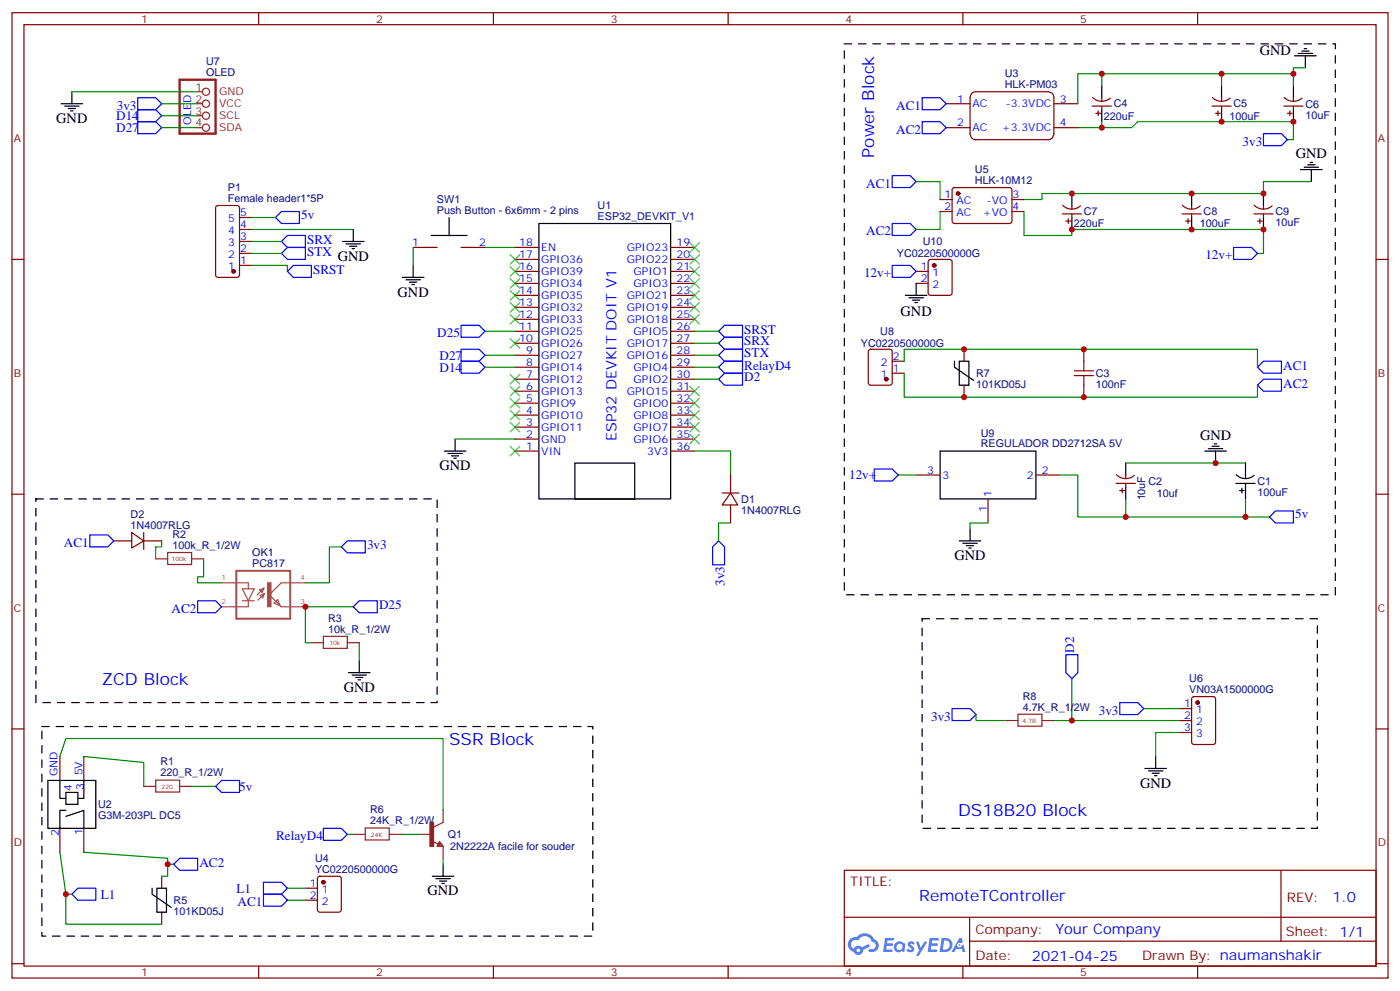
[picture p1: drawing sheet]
<svg xmlns="http://www.w3.org/2000/svg" width="412mm" height="292mm" viewBox="0 0 412 292" stroke-linecap="round" stroke-linejoin="round" font-family="sans-serif">
<g fill="none" stroke="#870000" stroke-width=".35">
<path d="M3.5 3.7h405.4v284.4h-405.4zM7.1 7.3h398.2v277.3h-398.2zM76.2 3.7v3.6M145.3 3.7v3.6M214.5 3.7v3.6M283.6 3.7v3.6M352.8 3.7v3.6M3.5 76.4h3.6M405.3 76.4h3.6M3.5 145.6h3.6M405.3 145.6h3.6M3.5 214.7h3.6"/>
<path d="M405.3 214.7h3.6M248.7 256.3h156.6v28.3h-156.6zM377.3 256.4v20.8M248.7 270.2h156.5M285.6 277.2h119.6M285.6 270.2v14.1M3.5 283.8h3.6M76.2 284.6v3.5M145.3 284.6v3.5M214.5 284.6v3.5M283.6 284.6v3.5M352.8 284.6v3.5"/>
<path d="M405.3 283.8h3.6"/>
</g>
<g fill="#5487ff">
<path d="M267.7 277.5a1.22 1.22 0 0 1 1.7 .3l-.4 .5a.47 .47 0 0 0-.3-.4 .47 .47 0 0 0-.5 .2l.1 .3a1.14 1.14 0 0 1 .8 1.7 1.14 1.14 0 0 1-1.9 0l-.2-.2 .5-.5 .7 .4a.29 .29 0 0 0 .3-.3 .29 .29 0 0 0-.2-.3 1.04 1.04 0 0 1-.6-1.7z"/>
<path d="M260.7 276.3h2.4l.3 .1-.2 .5-1.8 .1-.1 .9h1.5l.3 .3-.3 .4h-1.6l-.2 1.1h1.7l.2 .3-.2 .4h-2.6z"/>
<path d="M273.8 276.3h2.4l.3 .1-.1 .5-1.8 .1-.2 .9h1.6l.3 .3-.4 .4h-1.6l-.1 1.1h1.7l.2 .3-.2 .4h-2.6z"/>
<path d="M282.6 276.3h.7l.3 1.2-.6 .3a.69 .69 0 0 0-1 .3 .69 .69 0 0 0 .4 1 .69 .69 0 0 0 .9-.6l.5-.3 .6 2.2h-.8l-.2-.9h-1.8l-.5 .9h-.8z"/>
<path d="M269.8 277.3h.8l.6 1.9 1.1-1.9h.9l-2.6 4.2h-.8l.9-1.5z"/>
<path d="M277.4 276.3l-.6 4.1h1.3a2.11 2.11 0 0 0 2.5-2.1 2.11 2.11 0 0 0-2.5-2zM278.1 277a1.39 1.39 0 0 1 1.7 1.4 1.39 1.39 0 0 1-1.8 1.3h-.3z"/>
<path d="M263.7 277.9a1.54 1.54 0 0 0-.1 2.1 1.54 1.54 0 0 0 2.2 .2l.6 .2 .3-2.3-.2-.2-.4-.1a1.49 1.49 0 0 0-2.4 .1zM264 278.9a.94 .94 0 0 1 1.8 0 .94 .94 0 0 1-1.8 0z"/>
<path d="M250.4 276.6a2.18 2.18 0 0 0 1.1 3.8 1.44 1.44 0 0 0 1.6 .9 1.44 1.44 0 0 0 1.2-1.5l2-1-.5-.7-1.9 .9a1.47 1.47 0 0 0-2.4 .5 1.39 1.39 0 0 1-.7-2 1.39 1.39 0 0 1 2-.5 2.12 2.12 0 0 1 2.2-1.3 2.12 2.12 0 0 1 1.9 1.7 1.14 1.14 0 0 1 1.1 1.4 1.14 1.14 0 0 1-1.7 .8 .43 .43 0 0 0-.5 .3 .43 .43 0 0 0 .4 .5 1.98 1.98 0 0 0 2.5-1.2 1.98 1.98 0 0 0-1.2-2.5 3.1 3.1 0 0 0-5.3-.7l-.9 .1zM252.3 279.9a.55 .55 0 0 1 1.1 0 .55 .55 0 0 1-1.1 0z"/>
<circle cx="282.6" cy="278.4" r=".26"/>
</g>
<g fill="none" stroke="#000" stroke-width=".35">
<path d="M381.4 16.4h6.3M382.4 15.7h4.2M383.5 15h2.1M384.2 14.3h.7M384.5 16.4v3.6M18 30.6h6.3M19 31.3h4.3M20.1 32h2.1M20.8 32.7h.7M21.2 27v3.6M324.6 25.3v3.5M324.6 32.3v3.5"/>
<path d="M359.8 25.3v3.5M359.8 32.3v3.5M381 25.3v3.5M381 32.3v3.5M315.7 57v3.5M351 57v3.5M372.2 57v3.5M383.1 50h6.4M384.2 49.2h4.2M385.2 48.5h2.1M385.9 47.8h.7M386.3 50v3.5"/>
<path d="M100.9 71.1h6.3M102 71.8h4.2M103 72.5h2.1M103.7 73.2h.7M104.1 67.6v3.5M121.7 78.2v3.5M127 69.4h10.6M132.3 64.1v5.3M158.7 65.8h38.9v81.2h-38.9zM315.7 64.1v3.5M351 64.1v3.5M372.2 64.1v3.5"/>
<path d="M118.5 81.7h6.4M119.6 82.4h4.2M120.6 83.1h2.2M121.4 83.8h.7M266.7 87h6.3M267.8 87.7h4.2M268.8 88.4h2.1M269.5 89.1h.7M269.9 83.5v3.5M281.2 106.4v1.8l5.6 3.8M282.6 106.4h2.8v7.1h-2.8zM130.9 132.9h6.3"/>
<path d="M131.9 133.6h4.3M133 134.3h2.1M133.7 135h.7M134.1 129.3v3.6M169.3 136.4h17.7v10.6h-17.7zM276.9 132.9h28.3v14.1h-28.3zM331.6 136.4v3.5M354.9 132.9h6.3M356 132.2h4.2M357 131.4h2.1M357.7 130.7h.7M358.1 132.9v3.5"/>
<path d="M364.2 139.8a3.8 3.8 0 0 0 5.2 .2M366.9 136.4v4.6M282.6 159.3h6.3M285.8 155.8v3.5M331.6 143.4v3.6M364.1 142.4h5.6M365.1 144.5h1.4M365.8 143.8v1.4M366.9 142.4v4.6M283.6 160h4.3M284.7 160.7h2.1M285.4 161.4h.7"/>
<path d="M102.7 198.1h6.3M103.7 198.8h4.2M104.8 199.5h2.1M105.8 194.6v3.5M105.5 200.2h.7M14.1 229.9h14.1v14.1h-14.1zM17.6 229.9v5.3h1.8M19.4 233.4h3.5v3.5h-3.5zM19.4 238.7h-1.8v5.3M24.7 229.9v5.3h-1.8M337.3 226.3h6.3M338.3 227h4.2"/>
<path d="M339.4 227.8h2.1M340.1 228.5h.7M340.4 222.8v3.5M19.4 240.5l5.3-1.8v5.3M127.4 258.1h6.3M128.4 258.8h4.2M129.5 259.5h2.1M130.5 254.6v3.5M44.8 261.6v1.8l5.6 3.9M46.2 261.6h2.8v7.1h-2.8zM130.2 260.2h.7"/>
</g>
<g fill="none" stroke="#870000" stroke-width=".35">
<path d="M278.7 30.6h7.1M278.7 37.6h7.1M286.3 27.5l1.2-.5h21.3a1.71 1.71 0 0 1 1.6 1.8v10.7a1.71 1.71 0 0 1-1.7 1.6h-21.2a1.73 1.73 0 0 1-1.7-1.7v-10.6zM310.4 30.6h7.1M310.4 37.6h7.1M321.7 31.3h5.7M321.8 28.7a3.8 3.8 0 0 0 5.3 .2M322.8 33.4h1.4M323.5 32.7v1.4M324.6 28.8v1M324.6 31.3v1M357 31.3h5.7"/>
<path d="M357.1 28.7a3.8 3.8 0 0 0 5.3 .2M358.1 33.4h1.4M358.8 32.7v1.4M359.8 28.8v1M359.8 31.3v1M378.2 31.3h5.6M378.3 28.7a3.8 3.8 0 0 0 5.2 .2M379.2 33.4h1.4M379.9 32.7v1.4M381 28.8v1M381 31.3v1M276.9 58.8h3.6"/>
<path d="M280.7 55.5l.5-.3 16.5 .1 .4 .7-.1 9.4-.6 .4h-16.5l-.4-.7v-9.1zM298.1 58.8h3.5M63.7 60.7l.5-.2h5.6l.7 .5 .1 20-.5 .6-5.9 .1-.6-.5-.1-20zM70.6 78.2h3.5M70.6 74.6h3.5M70.6 71.1h3.5M70.6 67.6h3.5M70.6 64.1h3.5M121.7 72.9h7.1M135.8 72.9h7.1M151.7 79.9h7M151.7 76.4h7"/>
<path d="M151.7 72.9h7M197.6 79.9h7M197.6 76.4h7M197.6 72.9h7M269.9 79.9h3.5M273.6 76.6l.5-.2h5.7l.6 .4 .1 9.5-.5 .6-5.9 .1-.6-.5-.1-9.4zM276.9 62.3h3.6M298.1 62.3h3.5M312.9 63h5.7M313 60.5a3.8 3.8 0 0 0 5.3 .1M314 65.1h1.4M314.7 64.4v1.4"/>
<path d="M315.7 60.5v1.1M315.7 63v1.1M348.2 63h5.6M348.3 60.5a3.8 3.8 0 0 0 5.3 .1M349.2 65.1h1.5M350 64.4v1.4M351 60.5v1.1M351 63v1.1M369.4 63h5.6M369.5 60.5a3.8 3.8 0 0 0 5.2 .1M370.4 65.1h1.4M371.1 64.4v1.4"/>
<path d="M372.2 60.5v1.1M372.2 63v1.1M151.7 97.6h7M151.7 94.1h7M151.7 90.5h7M151.7 87h7M151.7 83.5h7M197.6 97.6h7M197.6 94.1h7M197.6 90.5h7M197.6 87h7M197.6 83.5h7"/>
<path d="M269.9 83.5h3.5M151.7 118.7h7M151.7 115.2h7M151.7 111.7h7M151.7 108.2h7M151.7 104.6h7M151.7 101.1h7M197.6 118.7h7M197.6 115.2h7M197.6 111.7h7M197.6 108.2h7M197.6 104.6h7"/>
<path d="M197.6 101.1h7M256 103.1l.5-.2h5.6l.7 .4v9.4l-.4 .7-5.9 .1-.7-.5v-9.4zM262.8 109.9h3.5M262.8 106.4h3.5M284 102.9v3.5M284 113.5v3.5M319.3 102.9v3.5M319.3 113.5v3.5M151.7 132.9h7M151.7 129.3h7M151.7 125.8h7M151.7 122.3h7"/>
<path d="M197.6 132.9h7M197.6 129.3h7M197.6 125.8h7M197.6 122.3h7M215.2 139.9v5.3M269.9 139.9h7M305.2 139.9h7M328.9 139.8a3.8 3.8 0 0 0 5.2 .2M331.6 139.9v1.1M33.5 159.3h5.3M38.8 156.8l3.5 2.5-3.5 2.1zM42.3 159.3h5.3"/>
<path d="M42.3 156.8v5M212.7 145.2h5M215.2 145.2l2.1 3.5h-4.6zM215.2 148.7v5.3M291 147v7M328.8 142.4h5.6M329.8 144.5h1.5M330.6 143.8v1.4M331.6 142.4v1M347.5 208.7h3.5M347.5 212.2h3.5M347.5 215.8h3.5"/>
<path d="M351.2 205.4l.5-.2h5.7l.6 .4 .1 13-.5 .6-5.9 .1-.6-.5-.1-12.9zM17.6 222.8v7.1M24.7 222.8v7.1M17.6 244v7M24.7 244v7M47.6 258.1v3.5M93.7 258.3l.5-.2h5.6l.7 .4v9.5l-.4 .6-5.9 .1-.7-.5v-9.4zM47.6 268.7v3.5M90 261.6h3.5M90 265.1h3.5"/>
</g>
<path d="M65.3 171.7h7.8v1.7M71.4 173.4h3.5l-1.8 3.6zM71.4 177h3.5M73.1 177v1.7h-7.8M76.5 173.8l1.2-.6-.5 1.3zM76.7 175.4l1.2-.6-.5 1.3zM77.7 173.2l-1.9 2M77.9 174.8l-1.9 2M81.8 176.6l.7 1.8-1.8-.7zM86.4 171.7h-3.6l-3.5 3.5 3.5 3.5h3.6M86.5 171.7h3.5M86.5 178.7h3.5" fill="none" stroke="#a64a4a" stroke-width=".35"/>
<path d="M69.6 168.1h15.9v14.1h-15.9z" fill="none" stroke="#a64a4a" stroke-width=".56"/>
<path d="M78.8 171.7h1v7h-1z" fill="#a64a4a" stroke="#a64a4a" stroke-width=".29"/>
<g fill="none" stroke="#008700" stroke-width=".35">
<path d="M384.5 20h-3.5v1.7M21.2 27h37M47.6 37.6h10.6M47.6 34.1h10.6M47.6 30.6h10.6M324.6 25.3v-3.6h-7.1v8.9M324.6 35.8v1.8h-7.1M324.6 37.6h8.8l1.7-1.8h45.9v5.3h-1.8M324.6 21.7h56.4v3.6M359.8 21.7v3.6M269.9 53.5h7v5.3M386.3 53.5h-14.1v3.5h-65.3v1.8h-5.3"/>
<path d="M74.1 78.2h10.6v1.7M74.1 64.1h7M74.1 71.1h8.8M74.1 74.6h8.8M74.1 67.6h30M121.7 72.9v5.3M142.9 72.9h8.8M276.9 62.3v5.3h-7M301.6 62.3v7.1h14.1v-1.8h56.5v7h-1.8M142.9 97.6h8.8M204.6 97.6h7.1M142.9 104.6h8.8"/>
<path d="M142.9 108.2h8.8M204.6 111.7h7.1M204.6 104.6h7.1M204.6 108.2h7.1M204.6 101.1h7.1M266.3 106.4v-3.5h104.1v5.3M266.3 109.9v7.1h104.1v-3.5M134.1 129.3h17.6M204.6 132.9h10.6v7M264.6 139.9h5.3M312.2 139.9h5.3v12.4h56.4M331.6 136.4h35.3"/>
<path d="M47.6 159.3v1.8h-1.7v3.5M215.2 154h-3.5v5.3M291 154h-5.2v1.8M331.6 147v5.3M366.9 147v5.3M60 164.6v5.3h-1.8v1.8h7.1M100.5 161.1h-3.5v10.6h-7M104.1 178.7h-14.1v10.6h1.7M105.8 189.3v5.3M315.7 199.9v12.3M287.5 210.5v1.7h8.8M310.4 212.2h37.1"/>
<path d="M336.9 208.7h10.6M347.5 215.8h-7.1v7M17.6 222.8l1.8-5.3h111.1v21.2M24.7 222.8l17.6 1.8v7M56.4 231.6h7.1M17.6 251l1.8 12.4h1.8M24.7 251l24.7 1.8v5.3h-1.8M49.4 254.6h1.8M102.3 245.7h1.8M118.2 245.7h5.3M130.5 252.8v1.8M19.4 263.4v8.8h28.2"/>
<path d="M84.7 265.1h5.3M84.7 261.6h5.3"/>
</g>
<g fill="none" stroke="#00f" stroke-width=".35">
<path d="M40.6 32.3h5.3l1.7 1.8-1.7 1.7h-5.3zM40.6 35.8h5.3l1.7 1.8-1.7 1.8h-5.3zM40.6 28.8h5.3l1.7 1.8-1.7 1.7h-5.3zM271.6 28.8h5.3l1.8 1.8-1.8 1.7h-5.3zM271.6 35.8h5.3l1.8 1.8-1.8 1.8h-5.3zM372.2 39.4h5.3l1.7 1.7-1.7 1.8h-5.3zM262.8 51.7h5.3l1.8 1.8-1.8 1.7h-5.3zM82.9 62.3h5.3v3.5h-5.3l-1.8-1.7zM82.9 71.1l1.8-1.7h5.3v3.5h-5.3zM82.9 74.6l1.8-1.7h5.3v3.5h-5.3zM84.7 79.9l1.7-1.7h5.3v3.5h-5.3zM262.8 65.8h5.3l1.8 1.8-1.8 1.8h-5.3z"/>
<path d="M262.8 78.2h5.3l1.8 1.7-1.8 1.8h-5.3zM363.4 72.9h5.3l1.7 1.7-1.7 1.8h-5.3zM135.8 95.8h5.3l1.8 1.8-1.8 1.7h-5.3zM213.4 95.8h5.3v3.5h-5.3l-1.7-1.7zM135.8 102.9h5.3l1.8 1.7-1.8 1.8h-5.3zM135.8 106.4h5.3l1.8 1.8-1.8 1.7h-5.3zM211.7 111.7l1.7-1.8h5.3v3.6h-5.3zM211.7 101.1l1.7-1.8h5.3v3.6h-5.3zM211.7 104.6l1.7-1.7h5.3v3.5h-5.3zM211.7 108.2l1.7-1.8h5.3v3.5h-5.3zM370.4 108.2l1.8-1.8h5.3v3.5h-5.3zM370.4 113.5l1.8-1.8h5.3v3.5h-5.3z"/>
<path d="M257.5 138.1h5.3l1.8 1.8-1.8 1.8h-5.3zM26.5 157.6h5.2l1.8 1.7-1.8 1.8h-5.2zM211.7 159.3l1.7 1.8v5.3h-3.5v-5.3zM373.9 152.3l1.8-1.8h5.3v3.5h-5.3zM58.2 177h5.3l1.8 1.7-1.8 1.8h-5.3zM100.5 161.1l1.8-1.8h5.3v3.5h-5.3zM105.8 177h5.3v3.5h-5.3l-1.7-1.8zM314 192.8h3.5v5.3l-1.8 1.8-1.7-1.8zM280.5 208.7h5.3l1.7 1.8-1.7 1.7h-5.3zM329.8 206.9h5.3l1.8 1.8-1.8 1.8h-5.3zM63.5 231.6l1.8-1.7h5.3v3.5h-5.3zM51.2 254.6l1.7-1.8h5.3v3.5h-5.3z"/>
<path d="M77.6 259.9h5.3l1.8 1.7-1.8 1.8h-5.3zM95.2 244h5.3l1.8 1.7-1.8 1.8h-5.3zM22.9 261.6h5.3v3.5h-5.3l-1.7-1.7zM77.6 263.4h5.3l1.8 1.7-1.8 1.8h-5.3z"/>
</g>
<path d="M248.7 12.9h144.6v162.3h-144.6zM10.6 147h118.2v59.9h-118.2zM271.6 182.2h116.5v61.8h-116.5zM12.3 214h162.3v61.7h-162.3z" fill="none" stroke="#000" stroke-width=".35" stroke-dasharray="2.1 2.1"/>
<g fill="none" stroke="#3c3" stroke-width=".35">
<path d="M150.3 75l2.8 2.8M150.3 78.5l2.8 2.9M153.1 75l-2.8 2.8M153.1 78.5l-2.8 2.9M203.2 71.5l2.8 2.8M203.2 75l2.8 2.8M203.2 78.5l2.8 2.9M206 71.5l-2.8 2.8M206 75l-2.8 2.8M206 78.5l-2.8 2.9M150.3 82.1l2.8 2.8M150.3 85.6l2.8 2.8"/>
<path d="M150.3 89.1l2.8 2.8M150.3 99.7l2.8 2.8M150.3 92.6l2.8 2.9M153.1 82.1l-2.8 2.8M153.1 85.6l-2.8 2.8M153.1 89.1l-2.8 2.8M153.1 99.7l-2.8 2.8M153.1 92.6l-2.8 2.9M203.2 82.1l2.8 2.8M203.2 85.6l2.8 2.8M203.2 89.1l2.8 2.8M203.2 92.6l2.8 2.9"/>
<path d="M206 82.1l-2.8 2.8M206 85.6l-2.8 2.8M206 89.1l-2.8 2.8M206 92.6l-2.8 2.9M150.3 110.3l2.8 2.8M150.3 113.8l2.8 2.8M150.3 117.3l2.8 2.9M153.1 110.3l-2.8 2.8M153.1 113.8l-2.8 2.8M153.1 117.3l-2.8 2.9M203.2 113.8l2.8 2.8M203.2 117.3l2.8 2.9"/>
<path d="M206 113.8l-2.8 2.8M206 117.3l-2.8 2.9M150.3 120.9l2.8 2.8M150.3 124.4l2.8 2.8M150.3 131.4l2.8 2.9M153.1 120.9l-2.8 2.8M153.1 124.4l-2.8 2.8M153.1 131.4l-2.8 2.9M203.2 120.9l2.8 2.8M203.2 124.4l2.8 2.8M203.2 127.9l2.8 2.8M206 120.9l-2.8 2.8"/>
<path d="M206 124.4l-2.8 2.8M206 127.9l-2.8 2.8"/>
</g>
<g fill="#870000" stroke="#870000" stroke-width=".35">
<circle cx="352.8" cy="206.9" r=".53"/>
<circle cx="261.1" cy="111.7" r=".53"/>
<circle cx="275.2" cy="78.2" r=".53"/>
<circle cx="95.2" cy="259.9" r=".53"/>
<circle cx="282.2" cy="57" r=".53"/>
<circle cx="68.8" cy="79.9" r=".53"/>
</g>
<g fill="none" stroke="#8c2424" stroke-width=".35">
<path d="M58.2 27h1.4M58.2 30.6h1.4M58.2 34.1h1.4M58.2 37.6h1.4M45.9 164.6h3.5M49.4 162.7h7v3.6h-7zM56.4 164.6h3.6M91.7 189.3h3.5M95.2 187.4h7.1v3.6h-7.1zM102.3 189.3h3.5M296.3 212.2h3.6M299.9 210.4h7v3.5h-7z"/>
<path d="M306.9 212.2h3.5M42.3 231.6h3.6M45.9 229.8h7v3.5h-7zM52.9 231.6h3.5M130.5 238.7v3.5l-2.8 1.4M104.1 245.7h3.5M107.6 243.9h7.1v3.5h-7.1zM114.7 245.7h3.5M123.5 245.7h3.5M127.4 247.9l1.7 .7M129.5 247.9l1 1.4h-1.7zM129.5 248.2l.7 .7h-1.1z"/>
<path d="M129.5 248.6v.3M130.5 249.3v3.5"/>
<circle cx="60.7" cy="30.6" r="1.06"/>
<circle cx="60.7" cy="37.6" r="1.06"/>
<circle cx="60.7" cy="34.1" r="1.06"/>
<circle cx="60.7" cy="27" r="1.06"/>
</g>
<path d="M126.6 242.2h1.1v7.1h-1.1z" fill="#8c2424" stroke="#8c2424" stroke-width=".35"/>
<path d="M316.4 110.6h5.7M316.4 109.2h5.7M319.3 106.4v2.8M319.3 110.6v2.9" fill="none" stroke="#a10000" stroke-width=".35"/>
<path d="M52.9 23.5h10.6v15.9h-10.6z" fill="none" stroke="#8c2424" stroke-width=".71"/>
<g fill="#c00">
<circle cx="315.7" cy="212.2" r=".88"/>
<circle cx="49.4" cy="254.6" r=".88"/>
<circle cx="19.4" cy="263.4" r=".88"/>
<circle cx="284" cy="102.9" r=".88"/>
<circle cx="319.3" cy="102.9" r=".88"/>
<circle cx="284" cy="117" r=".88"/>
<circle cx="319.3" cy="117" r=".88"/>
<circle cx="359.8" cy="35.8" r=".88"/>
<circle cx="324.6" cy="21.7" r=".88"/>
<circle cx="359.8" cy="21.7" r=".88"/>
<circle cx="351" cy="57" r=".88"/>
<circle cx="351" cy="67.6" r=".88"/>
<circle cx="315.7" cy="57" r=".88"/>
<circle cx="381" cy="21.7" r=".88"/>
<circle cx="381" cy="35.8" r=".88"/>
<circle cx="324.6" cy="37.6" r=".88"/>
<circle cx="315.7" cy="67.6" r=".88"/>
<circle cx="372.2" cy="57" r=".88"/>
<circle cx="372.2" cy="67.6" r=".88"/>
<circle cx="331.6" cy="152.3" r=".88"/>
<circle cx="358.1" cy="136.4" r=".88"/>
<circle cx="366.9" cy="152.3" r=".88"/>
<circle cx="90" cy="178.7" r=".88"/>
</g>
<g font-size="4.9" fill="#00f">
<text x="257.5" y="46.4" transform="rotate(-90 257.5 46.4)">Power Block</text>
<text x="30" y="201.6">ZCD Block</text>
<text x="132.3" y="219.3">SSR Block</text>
<text x="282.2" y="240.5">DS18B20 Block</text>
</g>
<text font-size="4.6" fill="#00f" x="270.8" y="265.4">RemoteTController</text>
<g font-size="4.2">
<text x="371.1" y="16.1">GND</text>
<text x="16.6" y="36.2">GND</text>
<text x="381.7" y="46.7">GND</text>
<text x="99.5" y="76.8">GND</text>
<text x="117.1" y="87.3">GND</text>
<text x="265.3" y="93.1">GND</text>
<text x="353.5" y="129.6">GND</text>
<text x="129.5" y="138.5">GND</text>
<text x="281.2" y="165">GND</text>
<text x="101.2" y="203.8">GND</text>
<text x="335.8" y="232">GND</text>
<text x="125.9" y="263.7">GND</text>
</g>
<g font-size="4.2" fill="#00f">
<text x="181.6" y="130" transform="rotate(-90 181.6 130)">ESP32 DEVKIT DOIT V1</text>
<text x="392.5" y="265.6">1.0</text>
<text x="310.9" y="275.2">Your Company</text>
<text x="304" y="283">2021-04-25</text>
</g>
<g font-size="3.9" fill="#00f">
<text x="34.2" y="35.3">D14</text>
<text x="34.4" y="32.4">3v3</text>
<text x="264" y="32.3">AC1</text>
<text x="34.2" y="38.9">D27</text>
<text x="264" y="39.4">AC2</text>
<text x="366" y="43.1">3v3</text>
<text x="255.2" y="55.2">AC1</text>
<text x="88.7" y="64.6">5v</text>
<text x="90.5" y="71.8">SRX</text>
<text x="255.2" y="69.4">AC2</text>
<text x="90.5" y="75.3">STX</text>
<text x="355.1" y="76.4">12v+</text>
<text x="92.3" y="80.6">SRST</text>
<text x="254.5" y="81.7">12v+</text>
<text x="128.8" y="99.3">D25</text>
<text x="219.3" y="101.8">SRX</text>
<text x="219.3" y="98.2">SRST</text>
<text x="129.5" y="105.9">D27</text>
<text x="219.3" y="105.3">STX</text>
<text x="129.5" y="109.4">D14</text>
<text x="219.3" y="112.3">D2</text>
<text x="219.3" y="108.9">RelayD4</text>
<text x="378" y="108.9">AC1</text>
<text x="378" y="114.2">AC2</text>
<text x="250.1" y="141.2">12v+</text>
<text x="381.5" y="152.7">5v</text>
<text x="18.8" y="161.1">AC1</text>
<text x="108.1" y="161.7">3v3</text>
<text x="213.4" y="172.5" transform="rotate(-90 213.4 172.5)">3v3</text>
<text x="111.7" y="179.4">D25</text>
<text x="50.6" y="180.5">AC2</text>
<text x="316.4" y="192.3" transform="rotate(-90 316.4 192.3)">D2</text>
<text x="274.3" y="212.2">3v3</text>
<text x="323.7" y="210.5">3v3</text>
<text x="70.4" y="232.9">5v</text>
<text x="81.3" y="247.5">RelayD4</text>
<text x="58.7" y="255.4">AC2</text>
<text x="69.7" y="262.9">L1</text>
<text x="29.7" y="264.7">L1</text>
<text x="70" y="266.9">AC1</text>
</g>
<g font-size="3.9" fill="#800">
<text x="250.5" y="260.9">TITLE:</text>
<text x="379.1" y="265.6">REV:</text>
<text x="287.4" y="275.1">Company:</text>
<text x="378.7" y="275.7">Sheet: 1/1</text>
<text x="287.4" y="282.8">Date:</text>
<text x="336.4" y="282.9">Drawn By: naumanshakir</text>
</g>
<g font-size="3.2" fill="#800">
<text x="41.6" y="6.7">1</text>
<text x="110.8" y="6.7">2</text>
<text x="179.9" y="6.7">3</text>
<text x="249.1" y="6.7">4</text>
<text x="318.2" y="6.7">5</text>
<text x="4.1" y="41.8">A</text>
<text x="405.9" y="41.8">A</text>
<text x="4.1" y="111">B</text>
<text x="405.9" y="111">B</text>
<text x="4.1" y="180.1">C</text>
<text x="405.9" y="180.1">C</text>
<text x="4.1" y="249.3">D</text>
<text x="405.9" y="249.3">D</text>
<text x="41.6" y="287.5">1</text>
<text x="110.8" y="287.5">2</text>
<text x="179.9" y="287.5">3</text>
<text x="249.1" y="287.5">4</text>
<text x="318.2" y="287.5">5</text>
</g>
<g font-size="3.2" fill="#000080">
<text x="60.7" y="22.4">OLED</text>
<text x="60.7" y="19.1">U7</text>
<text x="296" y="22.6">U3</text>
<text x="296" y="25.9">HLK-PM03</text>
<text x="325.2" y="35.2">220uF</text>
<text x="328.1" y="31.7">C4</text>
<text x="362.2" y="35.2">100uF</text>
<text x="363.4" y="31.7">C5</text>
<text x="384.5" y="34.9">10uF</text>
<text x="384.5" y="31.7">C6</text>
<text x="287.2" y="51">U5</text>
<text x="67.1" y="59.5">Female header1*5P</text>
<text x="67.1" y="56.2">P1</text>
<text x="128.7" y="59.7">SW1</text>
<text x="287.2" y="54.2">HLK-10M12</text>
<text x="128.7" y="63">Push Button - 6x6mm - 2 pins</text>
<text x="176" y="64.8">ESP32_DEVKIT_V1</text>
<text x="176" y="61.6">U1</text>
<text x="319.3" y="63.4">C7</text>
<text x="354.5" y="63.4">C8</text>
<text x="375.7" y="63.5">C9</text>
<text x="316.4" y="67">220uF</text>
<text x="353.4" y="67">100uF</text>
<text x="375.7" y="66.7">10uF</text>
<text x="264.2" y="75.8">YC0220500000G</text>
<text x="271.8" y="72.2">U10</text>
<text x="259.3" y="98.5">U8</text>
<text x="253.6" y="102.3">YC0220500000G</text>
<text x="287.5" y="111.1">R7</text>
<text x="322.8" y="111.1">C3</text>
<text x="287.5" y="114.3">101KD05J</text>
<text x="322.8" y="114.3">100nF</text>
<text x="288.9" y="131.8">REGULADOR DD2712SA 5V</text>
<text x="288.9" y="128.6">U9</text>
<text x="338.3" y="142.8">C2</text>
<text x="370.4" y="142.8">C1</text>
<text x="218.4" y="148.1">D1</text>
<text x="337.4" y="147.4" transform="rotate(-90 337.4 147.4)">10uF</text>
<text x="340.8" y="146.4">10uf</text>
<text x="370.4" y="146.1">100uF</text>
<text x="38.5" y="155.8">1N4007RLG</text>
<text x="38.5" y="152.6">D2</text>
<text x="218.4" y="151.4">1N4007RLG</text>
<text x="50.8" y="161.7">100k_R_1/2W</text>
<text x="50.8" y="158.4">R2</text>
<text x="74.3" y="167.1">PC817</text>
<text x="74.3" y="163.6">OK1</text>
<text x="96.7" y="183.1">R3</text>
<text x="96.7" y="186.4">10k_R_1/2W</text>
<text x="350.3" y="200.8">U6</text>
<text x="301.3" y="209.3">4.7K_R_1/2W</text>
<text x="301.3" y="206">R8</text>
<text x="350.3" y="204.1">VN03A1500000G</text>
<text x="47.3" y="225.4">R1</text>
<text x="47.3" y="228.7">220_R_1/2W</text>
<text x="28.9" y="238.1">U2</text>
<text x="109" y="239.5">R6</text>
<text x="28.9" y="241.3">G3M-203PL DC5</text>
<text x="109" y="242.8">24K_R_1/2W</text>
<text x="131.9" y="246.9">Q1</text>
<text x="132.6" y="250.4">2N2222A facile for souder</text>
<text x="92.8" y="257">YC0220500000G</text>
<text x="92.8" y="253.9">U4</text>
<text x="51.2" y="269.5">101KD05J</text>
<text x="51.2" y="266.3">R5</text>
</g>
<g font-size="3.2" fill="#8d2323">
<text x="57.6" y="26.7">1</text>
<text x="64.6" y="28.1">GND</text>
<text x="57.6" y="30.2">2</text>
<text x="57.6" y="33.7">3</text>
<text x="64.6" y="31.6">VCC</text>
<text x="64.6" y="35.1">SCL</text>
<text x="57.6" y="37.3">4</text>
<text x="64.6" y="38.7">SDA</text>
</g>
<g font-size="3.2" fill="#00f">
<text x="282" y="30.2">1</text>
<text x="286.5" y="31.6">AC</text>
<text x="296.3" y="31.6">-3.3VDC</text>
<text x="312.2" y="30.2">3</text>
<text x="56.4" y="36.7" transform="rotate(-90 56.4 36.7)">OLED</text>
<text x="282" y="37.3">2</text>
<text x="286.5" y="38.7">AC</text>
<text x="295.1" y="38.7">+3.3VDC</text>
<text x="312.2" y="37.3">4</text>
<text x="278.3" y="58.4">1</text>
<text x="298.3" y="58.4">3</text>
<text x="67.2" y="65.5">5</text>
<text x="70.7" y="63.7">5</text>
<text x="278.3" y="61.9">2</text>
<text x="281.8" y="60.2">AC</text>
<text x="281.8" y="63.7">AC</text>
<text x="289.5" y="63.7">+VO</text>
<text x="290.7" y="60.2">-VO</text>
<text x="298.3" y="61.9">4</text>
<text x="67.2" y="69">4</text>
<text x="70.7" y="70.8">3</text>
<text x="70.7" y="67.2">4</text>
<text x="67.2" y="76.1">2</text>
<text x="67.2" y="72.5">3</text>
<text x="70.7" y="77.8">1</text>
<text x="70.7" y="74.3">2</text>
<text x="121.5" y="72.5">1</text>
<text x="141.1" y="72.5">2</text>
<text x="153" y="76.1">17</text>
<text x="153" y="72.5">18</text>
<text x="159.5" y="77.5">GPIO36</text>
<text x="159.5" y="73.9">EN</text>
<text x="184.6" y="73.9">GPIO23</text>
<text x="184.6" y="77.5">GPIO22</text>
<text x="199.3" y="72.5">19</text>
<text x="199.3" y="76.1">20</text>
<text x="67.2" y="79.6">1</text>
<text x="153" y="83.1">15</text>
<text x="153" y="79.6">16</text>
<text x="159.5" y="81">GPIO39</text>
<text x="186.6" y="81">GPIO1</text>
<text x="199.3" y="79.6">21</text>
<text x="199.3" y="83.1">22</text>
<text x="271.2" y="79.6">1</text>
<text x="271.2" y="83.1">2</text>
<text x="274.7" y="81.4">1</text>
<text x="153" y="86.6">14</text>
<text x="159.5" y="88.1">GPIO35</text>
<text x="159.5" y="84.5">GPIO34</text>
<text x="184.6" y="88.1">GPIO21</text>
<text x="186.6" y="84.5">GPIO3</text>
<text x="199.3" y="86.6">23</text>
<text x="274.7" y="84.9">2</text>
<text x="153" y="93.7">12</text>
<text x="153" y="90.2">13</text>
<text x="159.5" y="95.1">GPIO33</text>
<text x="159.5" y="91.6">GPIO32</text>
<text x="184.6" y="91.6">GPIO19</text>
<text x="184.6" y="95.1">GPIO18</text>
<text x="199.3" y="90.2">24</text>
<text x="199.3" y="93.7">25</text>
<text x="153" y="100.8">10</text>
<text x="153" y="97.2">11</text>
<text x="159.5" y="98.6">GPIO25</text>
<text x="186.6" y="98.6">GPIO5</text>
<text x="199.3" y="97.2">26</text>
<text x="199.3" y="100.8">27</text>
<text x="155" y="107.8">8</text>
<text x="155" y="104.3">9</text>
<text x="159.5" y="105.7">GPIO27</text>
<text x="159.5" y="102.2">GPIO26</text>
<text x="184.6" y="102.2">GPIO17</text>
<text x="184.6" y="105.7">GPIO16</text>
<text x="199.3" y="104.3">28</text>
<text x="199.3" y="107.8">29</text>
<text x="259.5" y="107.8">2</text>
<text x="263" y="106">2</text>
<text x="155" y="111.3">7</text>
<text x="159.5" y="112.7">GPIO12</text>
<text x="159.5" y="109.2">GPIO14</text>
<text x="186.6" y="109.2">GPIO4</text>
<text x="186.6" y="112.7">GPIO2</text>
<text x="199.3" y="111.3">30</text>
<text x="259.5" y="111.3">1</text>
<text x="263" y="109.6">1</text>
<text x="155" y="118.4">5</text>
<text x="155" y="114.9">6</text>
<text x="159.5" y="119.8">GPIO9</text>
<text x="159.5" y="116.3">GPIO13</text>
<text x="184.6" y="116.3">GPIO15</text>
<text x="186.6" y="119.8">GPIO0</text>
<text x="199.3" y="114.9">31</text>
<text x="199.3" y="118.4">32</text>
<text x="155" y="125.4">3</text>
<text x="155" y="121.9">4</text>
<text x="159.5" y="123.3">GPIO10</text>
<text x="186.6" y="123.3">GPIO8</text>
<text x="199.3" y="121.9">33</text>
<text x="199.3" y="125.4">34</text>
<text x="155" y="129">2</text>
<text x="159.5" y="130.4">GND</text>
<text x="159.5" y="126.9">GPIO11</text>
<text x="186.6" y="126.9">GPIO7</text>
<text x="186.6" y="130.4">GPIO6</text>
<text x="199.3" y="129">35</text>
<text x="155" y="132.5">1</text>
<text x="159.5" y="133.9">VIN</text>
<text x="190.6" y="133.9">3V3</text>
<text x="199.3" y="132.5">36</text>
<text x="273.1" y="139.6">3</text>
<text x="277.6" y="141">3</text>
<text x="302.4" y="141">2</text>
<text x="306.9" y="139.6">2</text>
<text x="292.1" y="146.3" transform="rotate(-90 292.1 146.3)">1</text>
<text x="290.7" y="150.7" transform="rotate(-90 290.7 150.7)">1</text>
<text x="348.8" y="208.4">1</text>
<text x="348.8" y="211.9">2</text>
<text x="348.8" y="215.4">3</text>
<text x="352.3" y="210.1">1</text>
<text x="352.3" y="213.6">2</text>
<text x="352.3" y="217.2">3</text>
<text x="16.9" y="228.7" transform="rotate(-90 16.9 228.7)">GND</text>
<text x="21.2" y="233" transform="rotate(-90 21.2 233)">4</text>
<text x="24.3" y="228.4" transform="rotate(-90 24.3 228.4)">5V</text>
<text x="24.7" y="232.7" transform="rotate(-90 24.7 232.7)">3</text>
<text x="24.3" y="246" transform="rotate(-90 24.3 246)">1</text>
<text x="17.3" y="246.4" transform="rotate(-90 17.3 246.4)">2</text>
<text x="91.3" y="261.3">1</text>
<text x="94.8" y="263">1</text>
<text x="91.3" y="264.8">2</text>
<text x="94.8" y="266.6">2</text>
</g>
<g font-size="2.1" fill="#a54b4b">
<text x="65.3" y="171">1</text>
<text x="88.5" y="171">4</text>
<text x="65.3" y="178">2</text>
<text x="88.5" y="178">3</text>
</g>
<g font-size="1.8" fill="#8d2323">
<text x="50.6" y="165.3">100k</text>
<text x="97" y="190">10k</text>
<text x="301.2" y="212.9">4.7R</text>
<text x="47.6" y="232.3">220</text>
<text x="109.3" y="246.4">24K</text>
</g>
</svg>
